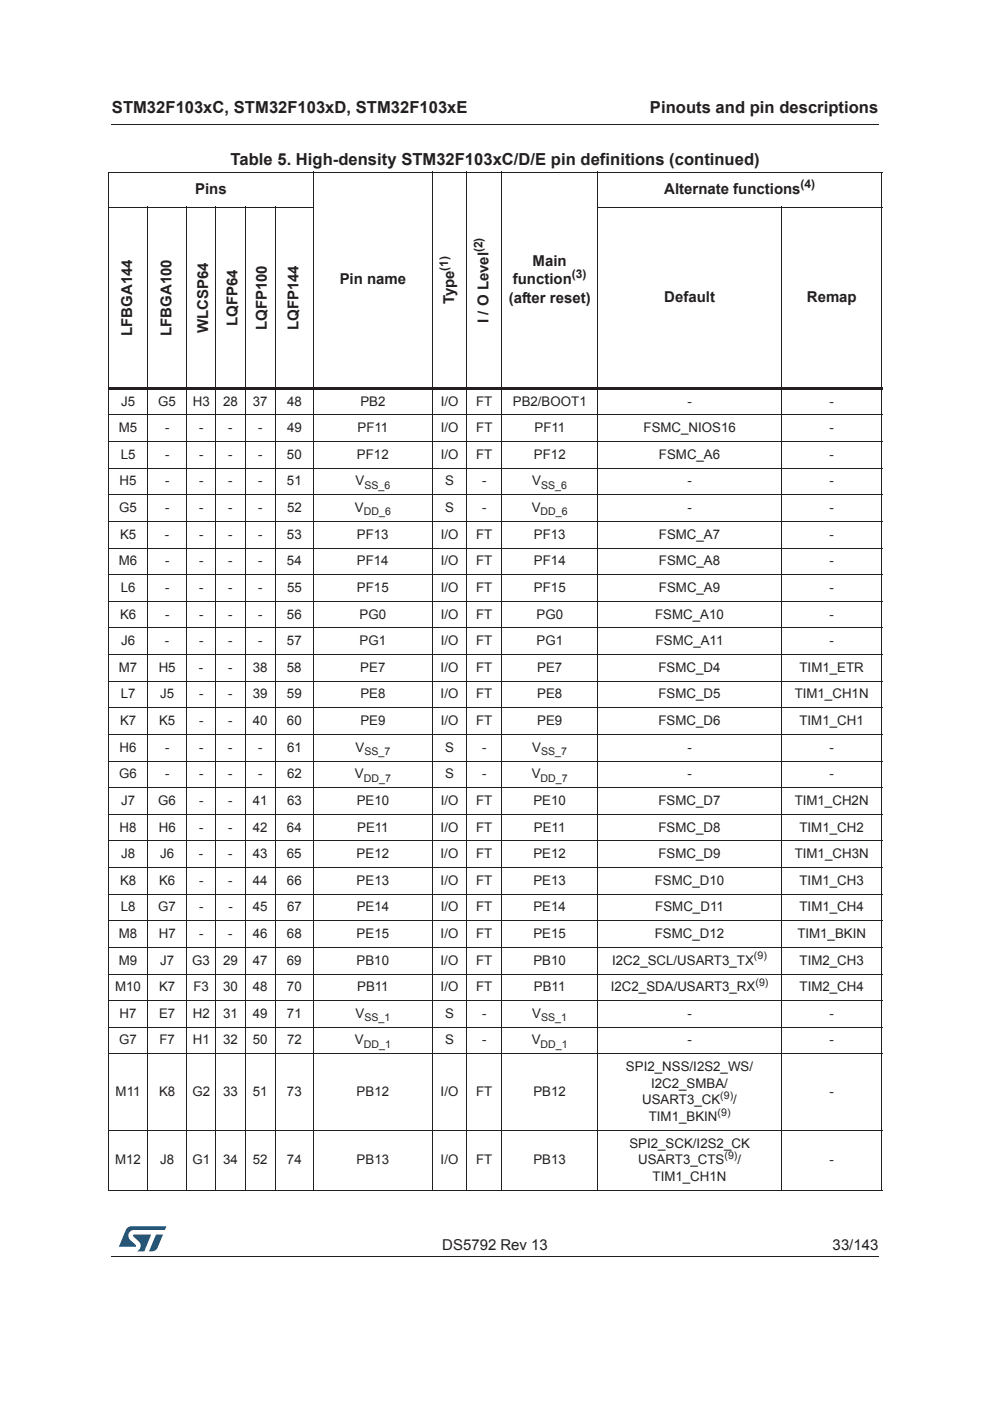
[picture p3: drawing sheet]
<svg xmlns="http://www.w3.org/2000/svg" width="210mm" height="297mm" viewBox="0 0 210 297" stroke-linecap="round" stroke-linejoin="round" font-family="sans-serif">
<path d="M23.6 26.2l.1 .2z" fill="#231f20"/>
<path d="M23.7 26.3h162.6" fill="none" stroke="#231f20" stroke-width=".21"/>
<path d="M23.6 266.2l.1 .2z" fill="#231f20"/>
<path d="M23.7 266.3h162.6" fill="none" stroke="#231f20" stroke-width=".21"/>
<path d="M25.2 260h10v5.3h-10z" fill="#fff"/>
<g fill="#015187">
<path d="M26.9 260.5l1-.5 7.3 .1-.3 .7h-6.4a1.31 1.31 0 0 0-1.3 1 1.31 1.31 0 0 0 .8 1.5l.7 .6 .1 .4h-3.5z"/>
<path d="M33.1 261.8h1.4l-.6 1.6a2.16 2.16 0 0 1-1.3 1.9l-1-.1z"/>
<path d="M28.3 261.8h3.7l-1.4 3.4-1.5 .1a1.43 1.43 0 0 0 .6-1.8l-1.4-1.3z"/>
</g>
<g fill="none" stroke="#231f20" stroke-width=".21">
<path d="M22.9 36.5h164.2M23 36.6v215.7M66.5 36.4v216.1M91.7 36.4v216.1M98.9 36.4v216.1M106.4 36.4v216.1M126.7 36.4v216.1M187 36.6v215.7M22.9 43.9h43.6M31.3 43.8v208.7M39.6 43.8v208.7M45.8 43.8v208.7"/>
<path d="M52 43.8v208.7M58.4 43.8v208.7M126.6 43.9h60.5M165.7 43.8v208.7"/>
</g>
<path d="M22.9 82.1h164.2v.5h-164.2z" fill="#231f20"/>
<g fill="none" stroke="#231f20" stroke-width=".21">
<path d="M22.9 88h164.2M22.9 93.6h164.2M22.9 99.3h164.2M22.9 104.9h164.2M22.9 110.6h164.2M22.9 116.2h164.2M22.9 121.9h164.2M22.9 127.5h164.2M22.9 133.1h164.2M22.9 138.8h164.2M22.9 144.4h164.2M22.9 150.1h164.2"/>
<path d="M22.9 155.7h164.2M22.9 161.4h164.2M22.9 167h164.2M22.9 172.7h164.2M22.9 178.3h164.2M22.9 183.9h164.2M22.9 189.6h164.2M22.9 195.2h164.2M22.9 200.9h164.2M22.9 206.5h164.2M22.9 212.2h164.2M22.9 217.8h164.2"/>
<path d="M22.9 223.5h164.2M22.9 239.7h164.2M22.9 252.4h164.2"/>
</g>
<g font-size="3.5" fill="#231f20">
<text x="23.7" y="23.9">STM32F103xC, STM32F103xD, STM32F103xE</text>
<text x="137.8" y="23.9">Pinouts and pin descriptions</text>
<text x="48.9" y="35">Table 5. High-density STM32F103xC/D/E pin definitions (continued)</text>
</g>
<g font-size="3.2" fill="#231f20">
<text x="41.4" y="41.1">Pins</text>
<text x="140.9" y="41.1">Alternate functions</text>
<text x="112.9" y="56.4">Main</text>
<text x="72" y="60.3">Pin name</text>
<text x="96.3" y="64.6" transform="rotate(-90 96.3 64.6)">Type</text>
<text x="107.9" y="64.2">(after reset)</text>
<text x="108.7" y="60.3">function</text>
<text x="140.9" y="64">Default</text>
<text x="171.1" y="64">Remap</text>
<text x="28" y="71.2" transform="rotate(-90 28 71.2)">LFBGA144</text>
<text x="36.3" y="71.2" transform="rotate(-90 36.3 71.2)">LFBGA100</text>
<text x="44.2" y="70.6" transform="rotate(-90 44.2 70.6)">WLCSP64</text>
<text x="50.4" y="69.1" transform="rotate(-90 50.4 69.1)">LQFP64</text>
<text x="56.6" y="70" transform="rotate(-90 56.6 70)">LQFP100</text>
<text x="63.3" y="70" transform="rotate(-90 63.3 70)">LQFP144</text>
<text x="103.6" y="68.4" transform="rotate(-90 103.6 68.4)">I / O Level</text>
<text x="93.8" y="265.1">DS5792 Rev 13</text>
<text x="176.5" y="265.1">33/143</text>
</g>
<g font-size="2.8" fill="#231f20">
<text x="25.7" y="86">J5</text>
<text x="33.6" y="86">G5</text>
<text x="40.9" y="86">H3</text>
<text x="47.3" y="86">28</text>
<text x="53.6" y="86">37</text>
<text x="60.9" y="86">48</text>
<text x="76.4" y="86">PB2</text>
<text x="93.4" y="86">I/O</text>
<text x="101" y="86">FT</text>
<text x="108.7" y="86">PB2/BOOT1</text>
<text x="145.7" y="86">-</text>
<text x="175.9" y="86">-</text>
<text x="25.2" y="91.6">M5</text>
<text x="35" y="91.6">-</text>
<text x="42.2" y="91.6">-</text>
<text x="48.4" y="91.6">-</text>
<text x="54.7" y="91.6">-</text>
<text x="60.9" y="91.6">49</text>
<text x="75.8" y="91.6">PF11</text>
<text x="93.5" y="91.6">I/O</text>
<text x="101" y="91.6">FT</text>
<text x="113.3" y="91.6">PF11</text>
<text x="136.4" y="91.6">FSMC_NIOS16</text>
<text x="175.9" y="91.6">-</text>
<text x="25.6" y="97.3">L5</text>
<text x="35" y="97.3">-</text>
<text x="42.2" y="97.3">-</text>
<text x="48.4" y="97.3">-</text>
<text x="54.7" y="97.3">-</text>
<text x="60.9" y="97.3">50</text>
<text x="75.7" y="97.3">PF12</text>
<text x="93.4" y="97.3">I/O</text>
<text x="101" y="97.3">FT</text>
<text x="113.2" y="97.3">PF12</text>
<text x="139.7" y="97.3">FSMC_A6</text>
<text x="175.9" y="97.3">-</text>
<text x="25.4" y="102.9">H5</text>
<text x="35" y="102.9">-</text>
<text x="42.2" y="102.9">-</text>
<text x="48.4" y="102.9">-</text>
<text x="54.7" y="102.9">-</text>
<text x="60.9" y="102.9">51</text>
<text x="75.4" y="102.9">V</text>
<text x="94.4" y="102.9">S</text>
<text x="102.2" y="102.9">-</text>
<text x="112.9" y="102.9">V</text>
<text x="145.7" y="102.9">-</text>
<text x="175.9" y="102.9">-</text>
<text x="25.3" y="108.6">G5</text>
<text x="35" y="108.6">-</text>
<text x="42.2" y="108.6">-</text>
<text x="48.4" y="108.6">-</text>
<text x="54.7" y="108.6">-</text>
<text x="60.9" y="108.6">52</text>
<text x="75.2" y="108.6">V</text>
<text x="94.4" y="108.6">S</text>
<text x="102.2" y="108.6">-</text>
<text x="112.7" y="108.6">V</text>
<text x="145.7" y="108.6">-</text>
<text x="175.9" y="108.6">-</text>
<text x="25.2" y="119.9">M6</text>
<text x="25.4" y="114.2">K5</text>
<text x="35" y="114.2">-</text>
<text x="35" y="119.9">-</text>
<text x="42.2" y="114.2">-</text>
<text x="42.2" y="119.9">-</text>
<text x="48.4" y="114.2">-</text>
<text x="48.4" y="119.9">-</text>
<text x="54.7" y="114.2">-</text>
<text x="54.7" y="119.9">-</text>
<text x="60.8" y="114.2">53</text>
<text x="60.8" y="119.9">54</text>
<text x="75.7" y="114.2">PF13</text>
<text x="75.7" y="119.9">PF14</text>
<text x="93.4" y="114.2">I/O</text>
<text x="93.4" y="119.9">I/O</text>
<text x="101" y="114.2">FT</text>
<text x="101" y="119.9">FT</text>
<text x="113.2" y="114.2">PF13</text>
<text x="113.2" y="119.9">PF14</text>
<text x="139.7" y="114.2">FSMC_A7</text>
<text x="139.7" y="119.9">FSMC_A8</text>
<text x="175.9" y="114.2">-</text>
<text x="175.9" y="119.9">-</text>
<text x="25.6" y="125.5">L6</text>
<text x="35" y="125.5">-</text>
<text x="42.2" y="125.5">-</text>
<text x="48.4" y="125.5">-</text>
<text x="54.7" y="125.5">-</text>
<text x="60.9" y="125.5">55</text>
<text x="75.7" y="125.5">PF15</text>
<text x="93.4" y="125.5">I/O</text>
<text x="101" y="125.5">FT</text>
<text x="113.2" y="125.5">PF15</text>
<text x="139.7" y="125.5">FSMC_A9</text>
<text x="175.9" y="125.5">-</text>
<text x="25.4" y="131.1">K6</text>
<text x="35" y="131.1">-</text>
<text x="42.2" y="131.1">-</text>
<text x="48.4" y="131.1">-</text>
<text x="54.7" y="131.1">-</text>
<text x="60.8" y="131.1">56</text>
<text x="76.2" y="131.1">PG0</text>
<text x="93.4" y="131.1">I/O</text>
<text x="101" y="131.1">FT</text>
<text x="113.7" y="131.1">PG0</text>
<text x="138.9" y="131.1">FSMC_A10</text>
<text x="175.9" y="131.1">-</text>
<text x="25.7" y="136.8">J6</text>
<text x="35" y="136.8">-</text>
<text x="42.2" y="136.8">-</text>
<text x="48.4" y="136.8">-</text>
<text x="54.7" y="136.8">-</text>
<text x="60.8" y="136.8">57</text>
<text x="76.2" y="136.8">PG1</text>
<text x="93.4" y="136.8">I/O</text>
<text x="101" y="136.8">FT</text>
<text x="113.8" y="136.8">PG1</text>
<text x="139" y="136.8">FSMC_A11</text>
<text x="175.9" y="136.8">-</text>
<text x="25.2" y="142.4">M7</text>
<text x="33.7" y="142.4">H5</text>
<text x="42.2" y="142.4">-</text>
<text x="48.4" y="142.4">-</text>
<text x="53.6" y="142.4">38</text>
<text x="60.8" y="142.4">58</text>
<text x="76.4" y="142.4">PE7</text>
<text x="93.4" y="142.4">I/O</text>
<text x="100.9" y="142.4">FT</text>
<text x="113.9" y="142.4">PE7</text>
<text x="139.6" y="142.4">FSMC_D4</text>
<text x="169.5" y="142.4">TIM1_ETR</text>
<text x="25.6" y="148.1">L7</text>
<text x="34" y="148.1">J5</text>
<text x="42.2" y="148.1">-</text>
<text x="48.4" y="148.1">-</text>
<text x="53.6" y="148.1">39</text>
<text x="60.8" y="148.1">59</text>
<text x="76.4" y="148.1">PE8</text>
<text x="93.4" y="148.1">I/O</text>
<text x="100.9" y="148.1">FT</text>
<text x="113.9" y="148.1">PE8</text>
<text x="139.6" y="148.1">FSMC_D5</text>
<text x="168.5" y="148.1">TIM1_CH1N</text>
<text x="25.4" y="153.7">K7</text>
<text x="33.7" y="153.7">K5</text>
<text x="42.2" y="153.7">-</text>
<text x="48.4" y="153.7">-</text>
<text x="53.6" y="153.7">40</text>
<text x="60.8" y="153.7">60</text>
<text x="76.4" y="153.7">PE9</text>
<text x="93.4" y="153.7">I/O</text>
<text x="100.9" y="153.7">FT</text>
<text x="113.9" y="153.7">PE9</text>
<text x="139.6" y="153.7">FSMC_D6</text>
<text x="169.5" y="153.7">TIM1_CH1</text>
<text x="25.4" y="159.4">H6</text>
<text x="35" y="159.4">-</text>
<text x="42.2" y="159.4">-</text>
<text x="48.4" y="159.4">-</text>
<text x="54.7" y="159.4">-</text>
<text x="60.9" y="159.4">61</text>
<text x="75.4" y="159.4">V</text>
<text x="94.4" y="159.4">S</text>
<text x="102.2" y="159.4">-</text>
<text x="112.9" y="159.4">V</text>
<text x="145.7" y="159.4">-</text>
<text x="175.9" y="159.4">-</text>
<text x="25.3" y="165">G6</text>
<text x="35" y="165">-</text>
<text x="42.2" y="165">-</text>
<text x="48.4" y="165">-</text>
<text x="54.7" y="165">-</text>
<text x="60.9" y="165">62</text>
<text x="75.2" y="165">V</text>
<text x="94.4" y="165">S</text>
<text x="102.2" y="165">-</text>
<text x="112.7" y="165">V</text>
<text x="145.7" y="165">-</text>
<text x="175.9" y="165">-</text>
<text x="25.7" y="170.7">J7</text>
<text x="33.6" y="170.7">G6</text>
<text x="42.2" y="170.7">-</text>
<text x="48.4" y="170.7">-</text>
<text x="53.6" y="170.7">41</text>
<text x="60.9" y="170.7">63</text>
<text x="75.6" y="170.7">PE10</text>
<text x="93.4" y="170.7">I/O</text>
<text x="100.9" y="170.7">FT</text>
<text x="113.1" y="170.7">PE10</text>
<text x="139.6" y="170.7">FSMC_D7</text>
<text x="168.5" y="170.7">TIM1_CH2N</text>
<text x="25.4" y="176.3">H8</text>
<text x="33.7" y="176.3">H6</text>
<text x="42.2" y="176.3">-</text>
<text x="48.4" y="176.3">-</text>
<text x="53.6" y="176.3">42</text>
<text x="60.8" y="176.3">64</text>
<text x="75.7" y="176.3">PE11</text>
<text x="93.4" y="176.3">I/O</text>
<text x="100.9" y="176.3">FT</text>
<text x="113.2" y="176.3">PE11</text>
<text x="139.6" y="176.3">FSMC_D8</text>
<text x="169.5" y="176.3">TIM1_CH2</text>
<text x="25.7" y="182">J8</text>
<text x="34" y="182">J6</text>
<text x="42.2" y="182">-</text>
<text x="48.4" y="182">-</text>
<text x="53.6" y="182">43</text>
<text x="60.8" y="182">65</text>
<text x="75.6" y="182">PE12</text>
<text x="93.4" y="182">I/O</text>
<text x="100.9" y="182">FT</text>
<text x="113.1" y="182">PE12</text>
<text x="139.6" y="182">FSMC_D9</text>
<text x="168.5" y="182">TIM1_CH3N</text>
<text x="25.4" y="187.6">K8</text>
<text x="33.7" y="187.6">K6</text>
<text x="42.2" y="187.6">-</text>
<text x="48.4" y="187.6">-</text>
<text x="53.6" y="187.6">44</text>
<text x="60.8" y="187.6">66</text>
<text x="75.6" y="187.6">PE13</text>
<text x="93.4" y="187.6">I/O</text>
<text x="100.9" y="187.6">FT</text>
<text x="113.1" y="187.6">PE13</text>
<text x="138.8" y="187.6">FSMC_D10</text>
<text x="169.5" y="187.6">TIM1_CH3</text>
<text x="25.6" y="193.2">L8</text>
<text x="33.6" y="193.2">G7</text>
<text x="42.2" y="193.2">-</text>
<text x="48.4" y="193.2">-</text>
<text x="53.6" y="193.2">45</text>
<text x="60.9" y="193.2">67</text>
<text x="75.6" y="193.2">PE14</text>
<text x="93.4" y="193.2">I/O</text>
<text x="100.9" y="193.2">FT</text>
<text x="113.1" y="193.2">PE14</text>
<text x="138.9" y="193.2">FSMC_D11</text>
<text x="169.5" y="193.2">TIM1_CH4</text>
<text x="25.2" y="198.9">M8</text>
<text x="33.7" y="198.9">H7</text>
<text x="42.2" y="198.9">-</text>
<text x="48.4" y="198.9">-</text>
<text x="53.6" y="198.9">46</text>
<text x="60.8" y="198.9">68</text>
<text x="75.6" y="198.9">PE15</text>
<text x="93.4" y="198.9">I/O</text>
<text x="100.9" y="198.9">FT</text>
<text x="113.1" y="198.9">PE15</text>
<text x="138.8" y="198.9">FSMC_D12</text>
<text x="169.1" y="198.9">TIM1_BKIN</text>
<text x="25.2" y="204.5">M9</text>
<text x="34" y="204.5">J7</text>
<text x="40.8" y="204.5">G3</text>
<text x="47.3" y="204.5">29</text>
<text x="53.6" y="204.5">47</text>
<text x="60.8" y="204.5">69</text>
<text x="75.6" y="204.5">PB10</text>
<text x="93.4" y="204.5">I/O</text>
<text x="100.9" y="204.5">FT</text>
<text x="113.1" y="204.5">PB10</text>
<text x="129.8" y="204.5">I2C2_SCL/USART3_TX</text>
<text x="169.5" y="204.5">TIM2_CH3</text>
<text x="24.4" y="210.2">M10</text>
<text x="25.4" y="215.8">H7</text>
<text x="33.7" y="210.2">K7</text>
<text x="33.7" y="215.8">E7</text>
<text x="40.9" y="215.8">H2</text>
<text x="41" y="210.2">F3</text>
<text x="47.3" y="215.8">31</text>
<text x="47.3" y="210.2">30</text>
<text x="53.6" y="210.2">48</text>
<text x="53.6" y="215.8">49</text>
<text x="60.8" y="210.2">70</text>
<text x="60.8" y="215.8">71</text>
<text x="75.4" y="215.8">V</text>
<text x="75.7" y="210.2">PB11</text>
<text x="93.4" y="210.2">I/O</text>
<text x="94.4" y="215.8">S</text>
<text x="100.9" y="210.2">FT</text>
<text x="102.2" y="215.8">-</text>
<text x="112.9" y="215.8">V</text>
<text x="113.2" y="210.2">PB11</text>
<text x="129.5" y="210.2">I2C2_SDA/USART3_RX</text>
<text x="145.7" y="215.8">-</text>
<text x="169.5" y="210.2">TIM2_CH4</text>
<text x="175.9" y="215.8">-</text>
<text x="25.3" y="221.4">G7</text>
<text x="33.8" y="221.4">F7</text>
<text x="40.9" y="221.4">H1</text>
<text x="47.3" y="221.4">32</text>
<text x="53.6" y="221.4">50</text>
<text x="60.9" y="221.4">72</text>
<text x="75.2" y="221.4">V</text>
<text x="94.4" y="221.4">S</text>
<text x="102.2" y="221.4">-</text>
<text x="112.7" y="221.4">V</text>
<text x="145.7" y="221.4">-</text>
<text x="175.9" y="221.4">-</text>
<text x="132.7" y="227.1">SPI2_NSS/I2S2_WS/</text>
<text x="24.5" y="232.4">M11</text>
<text x="33.7" y="232.4">K8</text>
<text x="40.8" y="232.4">G2</text>
<text x="47.3" y="232.4">33</text>
<text x="53.6" y="232.4">51</text>
<text x="60.8" y="232.4">73</text>
<text x="75.6" y="232.4">PB12</text>
<text x="93.4" y="232.4">I/O</text>
<text x="100.9" y="232.4">FT</text>
<text x="113.1" y="232.4">PB12</text>
<text x="138.1" y="230.6">I2C2_SMBA/</text>
<text x="175.9" y="232.4">-</text>
<text x="136.2" y="234.1">USART3_CK</text>
<text x="137.6" y="237.7">TIM1_BKIN</text>
<text x="155.5" y="234.1">/</text>
<text x="133.4" y="243.3">SPI2_SCK/I2S2_CK</text>
<text x="24.4" y="246.8">M12</text>
<text x="34" y="246.8">J8</text>
<text x="40.8" y="246.8">G1</text>
<text x="47.3" y="246.8">34</text>
<text x="53.6" y="246.8">52</text>
<text x="60.8" y="246.8">74</text>
<text x="75.6" y="246.8">PB13</text>
<text x="93.4" y="246.8">I/O</text>
<text x="100.9" y="246.8">FT</text>
<text x="113.1" y="246.8">PB13</text>
<text x="135.3" y="246.8">USART3_CTS</text>
<text x="138.4" y="250.4">TIM1_CH1N</text>
<text x="156.3" y="246.8">/</text>
<text x="175.9" y="246.8">-</text>
</g>
<g font-size="2.5" fill="#231f20">
<text x="169.7" y="39.8">(4)</text>
<text x="102.3" y="53.5" transform="rotate(-90 102.3 53.5)">(2)</text>
<text x="95" y="57.4" transform="rotate(-90 95 57.4)">(1)</text>
<text x="121.3" y="59">(3)</text>
</g>
<g font-size="2.2" fill="#231f20">
<text x="77.3" y="103.6">SS_6</text>
<text x="114.7" y="103.6">SS_6</text>
<text x="77.1" y="109.3">DD_6</text>
<text x="114.6" y="109.3">DD_6</text>
<text x="77.3" y="160.1">SS_7</text>
<text x="114.7" y="160.1">SS_7</text>
<text x="77.1" y="165.7">DD_7</text>
<text x="114.6" y="165.7">DD_7</text>
<text x="159.9" y="203.4">(9)</text>
<text x="160.2" y="209">(9)</text>
<text x="77.3" y="216.5">SS_1</text>
<text x="114.7" y="216.5">SS_1</text>
<text x="77.1" y="222.2">DD_1</text>
<text x="114.6" y="222.2">DD_1</text>
<text x="152.7" y="233">(9)</text>
<text x="152.1" y="236.6">(9)</text>
<text x="153.6" y="245.7">(9)</text>
</g>
</svg>
